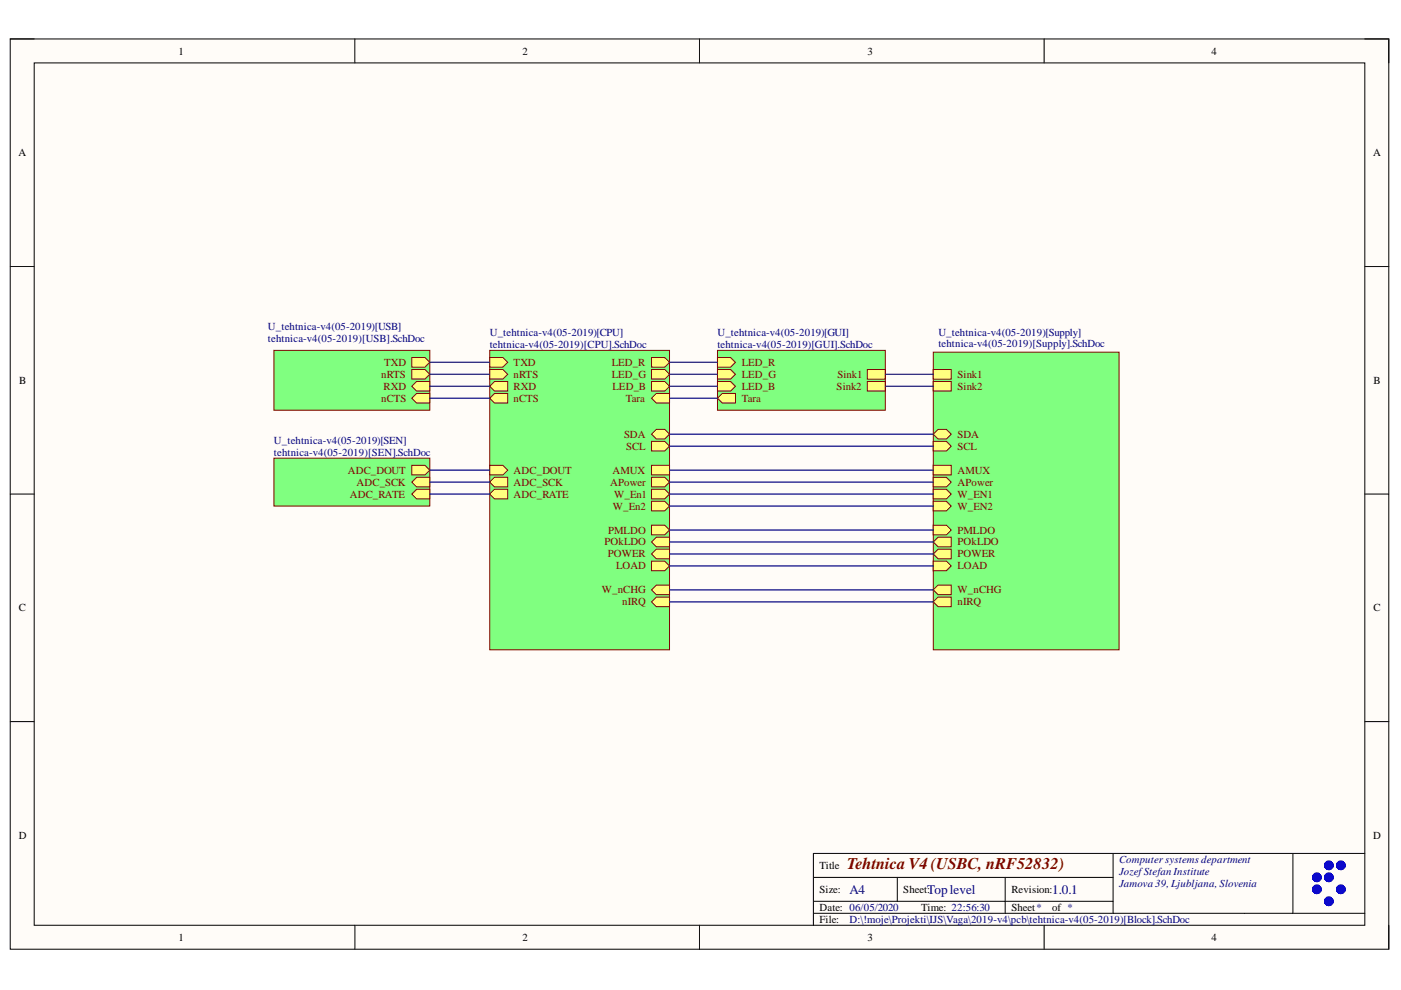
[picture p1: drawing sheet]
<svg xmlns="http://www.w3.org/2000/svg" width="297mm" height="210mm" viewBox="0 0 297 210" stroke-linecap="round" stroke-linejoin="round" font-family="sans-serif">
<path d="M2.2 8.3h292.3v193h-292.3z" fill-rule="evenodd" fill="#fffcf8"/>
<path d="M2.2 8.3h292.3v193h-292.3z" fill="none" stroke="#000" stroke-width=".21"/>
<path d="M7.3 13.3h282.1v182.9h-282.1z" fill-rule="evenodd" fill="#fffcf8"/>
<g fill="none" stroke="#000" stroke-width=".21">
<path d="M2.2 8.3h5.1M7.3 13.3h282.1v182.9h-282.1zM75.2 8.3v5M148.3 8.3v5M221.4 8.3v5M289.4 8.3h5.1v5M2.2 56.5h5.1M289.4 56.5h5.1M2.2 104.8h5.1M289.4 104.8h5.1M2.2 153h5.1M289.4 153h5.1"/>
<path d="M75.2 196.2v5.1M148.3 196.2v5.1M172.5 186h63.5M172.5 193.6h116.9M172.5 191.1h63.5M190.2 186v5.1M213.1 186v7.6M221.4 196.2v5.1M236 180.9v12.7M274.1 180.9v12.7M289.4 180.9h-116.9v15.3M294.5 196.2v5.1"/>
</g>
<g fill="none" stroke="#00f" stroke-width="1.3">
<circle cx="279.2" cy="186" r=".38"/>
<circle cx="279.2" cy="188.6" r=".38"/>
<circle cx="281.7" cy="191.1" r=".38"/>
<circle cx="281.7" cy="186" r=".38"/>
<circle cx="281.7" cy="183.5" r=".38"/>
<circle cx="284.3" cy="183.5" r=".38"/>
<circle cx="284.3" cy="188.6" r=".38"/>
</g>
<path d="M58.1 74.3h33v12.7h-33z" fill-rule="evenodd" fill="#80ff80"/>
<path d="M58.1 74.3h33v12.7h-33z" fill="none" stroke="#800000" stroke-width=".21"/>
<path d="M87.3 75.8h2.8l1 1-1 1h-2.8z" fill-rule="evenodd" fill="#ffff80"/>
<path d="M87.3 75.8h2.8l1 1-1 1h-2.8z" fill="none" stroke="#800000" stroke-width=".21"/>
<path d="M87.3 81.9l1-1h2.8v2h-2.8z" fill-rule="evenodd" fill="#ffff80"/>
<path d="M87.3 81.9l1-1h2.8v2h-2.8z" fill="none" stroke="#800000" stroke-width=".21"/>
<path d="M87.3 78.3h2.8l1 1.1-1 1h-2.8z" fill-rule="evenodd" fill="#ffff80"/>
<path d="M87.3 78.3h2.8l1 1.1-1 1h-2.8z" fill="none" stroke="#800000" stroke-width=".21"/>
<path d="M87.3 84.4l1-1h2.8v2.1h-2.8z" fill-rule="evenodd" fill="#ffff80"/>
<path d="M87.3 84.4l1-1h2.8v2.1h-2.8z" fill="none" stroke="#800000" stroke-width=".21"/>
<path d="M197.9 74.7h39.4v63.1h-39.4z" fill-rule="evenodd" fill="#80ff80"/>
<path d="M197.9 74.7h39.4v63.1h-39.4z" fill="none" stroke="#800000" stroke-width=".21"/>
<path d="M197.9 125.1l1-1h2.8v2h-2.8z" fill-rule="evenodd" fill="#ffff80"/>
<path d="M197.9 125.1l1-1h2.8v2h-2.8z" fill="none" stroke="#800000" stroke-width=".21"/>
<path d="M197.9 103.7h2.8l1 1.1-1 1h-2.8z" fill-rule="evenodd" fill="#ffff80"/>
<path d="M197.9 103.7h2.8l1 1.1-1 1h-2.8z" fill="none" stroke="#800000" stroke-width=".21"/>
<path d="M197.9 106.3h2.8l1 1-1 1h-2.8z" fill-rule="evenodd" fill="#ffff80"/>
<path d="M197.9 106.3h2.8l1 1-1 1h-2.8z" fill="none" stroke="#800000" stroke-width=".21"/>
<path d="M197.9 119h2.8l1 1-1 1h-2.8z" fill-rule="evenodd" fill="#ffff80"/>
<path d="M197.9 119h2.8l1 1-1 1h-2.8z" fill="none" stroke="#800000" stroke-width=".21"/>
<path d="M197.9 117.5l1-1.1h2.8v2.1h-2.8z" fill-rule="evenodd" fill="#ffff80"/>
<path d="M197.9 117.5l1-1.1h2.8v2.1h-2.8z" fill="none" stroke="#800000" stroke-width=".21"/>
<path d="M197.9 78.4h3.8v2h-3.8z" fill-rule="evenodd" fill="#ffff80"/>
<path d="M197.9 78.4h3.8v2h-3.8z" fill="none" stroke="#800000" stroke-width=".21"/>
<path d="M197.9 80.9h3.8v2h-3.8z" fill-rule="evenodd" fill="#ffff80"/>
<path d="M197.9 80.9h3.8v2h-3.8z" fill="none" stroke="#800000" stroke-width=".21"/>
<path d="M197.9 92.1l1-1.1h1.8l1 1.1-1 1h-1.8z" fill-rule="evenodd" fill="#ffff80"/>
<path d="M197.9 92.1l1-1.1h1.8l1 1.1-1 1h-1.8z" fill="none" stroke="#800000" stroke-width=".21"/>
<path d="M197.9 93.6h2.8l1 1-1 1h-2.8z" fill-rule="evenodd" fill="#ffff80"/>
<path d="M197.9 93.6h2.8l1 1-1 1h-2.8z" fill="none" stroke="#800000" stroke-width=".21"/>
<path d="M197.9 111.4h2.8l1 1-1 1h-2.8z" fill-rule="evenodd" fill="#ffff80"/>
<path d="M197.9 111.4h2.8l1 1-1 1h-2.8z" fill="none" stroke="#800000" stroke-width=".21"/>
<path d="M197.9 127.6l1-1h2.8v2h-2.8z" fill-rule="evenodd" fill="#ffff80"/>
<path d="M197.9 127.6l1-1h2.8v2h-2.8z" fill="none" stroke="#800000" stroke-width=".21"/>
<path d="M197.9 114.9l1-1h2.8v2h-2.8z" fill-rule="evenodd" fill="#ffff80"/>
<path d="M197.9 114.9l1-1h2.8v2h-2.8z" fill="none" stroke="#800000" stroke-width=".21"/>
<path d="M197.9 98.7h3.8v2h-3.8z" fill-rule="evenodd" fill="#ffff80"/>
<path d="M197.9 98.7h3.8v2h-3.8z" fill="none" stroke="#800000" stroke-width=".21"/>
<path d="M197.9 101.2h2.8l1 1-1 1h-2.8z" fill-rule="evenodd" fill="#ffff80"/>
<path d="M197.9 101.2h2.8l1 1-1 1h-2.8z" fill="none" stroke="#800000" stroke-width=".21"/>
<path d="M103.8 74.3h38.2v63.5h-38.2z" fill-rule="evenodd" fill="#80ff80"/>
<path d="M103.8 74.3h38.2v63.5h-38.2z" fill="none" stroke="#800000" stroke-width=".21"/>
<path d="M138.1 80.9h2.8l1.1 1-1.1 1h-2.8z" fill-rule="evenodd" fill="#ffff80"/>
<path d="M138.1 80.9h2.8l1.1 1-1.1 1h-2.8z" fill="none" stroke="#800000" stroke-width=".21"/>
<path d="M138.1 78.3h2.8l1.1 1.1-1.1 1h-2.8z" fill-rule="evenodd" fill="#ffff80"/>
<path d="M138.1 78.3h2.8l1.1 1.1-1.1 1h-2.8z" fill="none" stroke="#800000" stroke-width=".21"/>
<path d="M138.1 75.8h2.8l1.1 1-1.1 1h-2.8z" fill-rule="evenodd" fill="#ffff80"/>
<path d="M138.1 75.8h2.8l1.1 1-1.1 1h-2.8z" fill="none" stroke="#800000" stroke-width=".21"/>
<path d="M138.1 101.2h2.8l1.1 1-1.1 1h-2.8z" fill-rule="evenodd" fill="#ffff80"/>
<path d="M138.1 101.2h2.8l1.1 1-1.1 1h-2.8z" fill="none" stroke="#800000" stroke-width=".21"/>
<path d="M103.8 84.4l1-1h2.8v2.1h-2.8z" fill-rule="evenodd" fill="#ffff80"/>
<path d="M103.8 84.4l1-1h2.8v2.1h-2.8z" fill="none" stroke="#800000" stroke-width=".21"/>
<path d="M103.8 81.9l1-1h2.8v2h-2.8z" fill-rule="evenodd" fill="#ffff80"/>
<path d="M103.8 81.9l1-1h2.8v2h-2.8z" fill="none" stroke="#800000" stroke-width=".21"/>
<path d="M104.8 101.2h2.8v2h-2.8l-1-1z" fill-rule="evenodd" fill="#ffff80"/>
<path d="M104.8 101.2h2.8v2h-2.8l-1-1z" fill="none" stroke="#800000" stroke-width=".21"/>
<path d="M103.8 104.8l1-1.1h2.8v2.1h-2.8z" fill-rule="evenodd" fill="#ffff80"/>
<path d="M103.8 104.8l1-1.1h2.8v2.1h-2.8z" fill="none" stroke="#800000" stroke-width=".21"/>
<path d="M138.1 119h2.8l1.1 1-1.1 1h-2.8z" fill-rule="evenodd" fill="#ffff80"/>
<path d="M138.1 119h2.8l1.1 1-1.1 1h-2.8z" fill="none" stroke="#800000" stroke-width=".21"/>
<path d="M138.1 111.4h2.8l1.1 1-1.1 1h-2.8z" fill-rule="evenodd" fill="#ffff80"/>
<path d="M138.1 111.4h2.8l1.1 1-1.1 1h-2.8z" fill="none" stroke="#800000" stroke-width=".21"/>
<path d="M138.1 103.7h2.8l1.1 1.1-1.1 1h-2.8z" fill-rule="evenodd" fill="#ffff80"/>
<path d="M138.1 103.7h2.8l1.1 1.1-1.1 1h-2.8z" fill="none" stroke="#800000" stroke-width=".21"/>
<path d="M138.1 106.3h2.8l1.1 1-1.1 1h-2.8z" fill-rule="evenodd" fill="#ffff80"/>
<path d="M138.1 106.3h2.8l1.1 1-1.1 1h-2.8z" fill="none" stroke="#800000" stroke-width=".21"/>
<path d="M138.1 98.7h3.9v2h-3.9z" fill-rule="evenodd" fill="#ffff80"/>
<path d="M138.1 98.7h3.9v2h-3.9z" fill="none" stroke="#800000" stroke-width=".21"/>
<path d="M103.8 78.3h2.8l1 1.1-1 1h-2.8z" fill-rule="evenodd" fill="#ffff80"/>
<path d="M103.8 78.3h2.8l1 1.1-1 1h-2.8z" fill="none" stroke="#800000" stroke-width=".21"/>
<path d="M103.8 75.8h2.8l1 1-1 1h-2.8z" fill-rule="evenodd" fill="#ffff80"/>
<path d="M103.8 75.8h2.8l1 1-1 1h-2.8z" fill="none" stroke="#800000" stroke-width=".21"/>
<path d="M103.8 98.7h2.8l1 1-1 1h-2.8z" fill-rule="evenodd" fill="#ffff80"/>
<path d="M103.8 98.7h2.8l1 1-1 1h-2.8z" fill="none" stroke="#800000" stroke-width=".21"/>
<path d="M138.1 84.4l1.1-1h2.8v2.1h-2.8z" fill-rule="evenodd" fill="#ffff80"/>
<path d="M138.1 84.4l1.1-1h2.8v2.1h-2.8z" fill="none" stroke="#800000" stroke-width=".21"/>
<path d="M138.1 117.5l1.1-1.1h2.8v2.1h-2.8z" fill-rule="evenodd" fill="#ffff80"/>
<path d="M138.1 117.5l1.1-1.1h2.8v2.1h-2.8z" fill="none" stroke="#800000" stroke-width=".21"/>
<path d="M138.1 114.9l1.1-1h2.8v2h-2.8z" fill-rule="evenodd" fill="#ffff80"/>
<path d="M138.1 114.9l1.1-1h2.8v2h-2.8z" fill="none" stroke="#800000" stroke-width=".21"/>
<path d="M138.1 127.6l1.1-1h2.8v2h-2.8z" fill-rule="evenodd" fill="#ffff80"/>
<path d="M138.1 127.6l1.1-1h2.8v2h-2.8z" fill="none" stroke="#800000" stroke-width=".21"/>
<path d="M138.1 125.1l1.1-1h2.8v2h-2.8z" fill-rule="evenodd" fill="#ffff80"/>
<path d="M138.1 125.1l1.1-1h2.8v2h-2.8z" fill="none" stroke="#800000" stroke-width=".21"/>
<path d="M139.2 91h1.7l1.1 1.1-1.1 1h-1.7l-1.1-1z" fill-rule="evenodd" fill="#ffff80"/>
<path d="M139.2 91h1.7l1.1 1.1-1.1 1h-1.7l-1.1-1z" fill="none" stroke="#800000" stroke-width=".21"/>
<path d="M138.1 93.6h2.8l1.1 1-1.1 1h-2.8z" fill-rule="evenodd" fill="#ffff80"/>
<path d="M138.1 93.6h2.8l1.1 1-1.1 1h-2.8z" fill="none" stroke="#800000" stroke-width=".21"/>
<path d="M152.1 74.3h35.6v12.7h-35.6z" fill-rule="evenodd" fill="#80ff80"/>
<path d="M152.1 74.3h35.6v12.7h-35.6z" fill="none" stroke="#800000" stroke-width=".21"/>
<path d="M152.1 84.4l1-1h2.8v2.1h-2.8z" fill-rule="evenodd" fill="#ffff80"/>
<path d="M152.1 84.4l1-1h2.8v2.1h-2.8z" fill="none" stroke="#800000" stroke-width=".21"/>
<path d="M152.1 75.8h2.8l1 1-1 1h-2.8z" fill-rule="evenodd" fill="#ffff80"/>
<path d="M152.1 75.8h2.8l1 1-1 1h-2.8z" fill="none" stroke="#800000" stroke-width=".21"/>
<path d="M152.1 78.3h2.8l1 1.1-1 1h-2.8z" fill-rule="evenodd" fill="#ffff80"/>
<path d="M152.1 78.3h2.8l1 1.1-1 1h-2.8z" fill="none" stroke="#800000" stroke-width=".21"/>
<path d="M152.1 80.9h2.8l1 1-1 1h-2.8z" fill-rule="evenodd" fill="#ffff80"/>
<path d="M152.1 80.9h2.8l1 1-1 1h-2.8z" fill="none" stroke="#800000" stroke-width=".21"/>
<path d="M183.9 78.4h3.8v2h-3.8z" fill-rule="evenodd" fill="#ffff80"/>
<path d="M183.9 78.4h3.8v2h-3.8z" fill="none" stroke="#800000" stroke-width=".21"/>
<path d="M183.9 80.9h3.8v2h-3.8z" fill-rule="evenodd" fill="#ffff80"/>
<path d="M183.9 80.9h3.8v2h-3.8z" fill="none" stroke="#800000" stroke-width=".21"/>
<path d="M58.1 97.1h33v10.2h-33z" fill-rule="evenodd" fill="#80ff80"/>
<path d="M58.1 97.1h33v10.2h-33z" fill="none" stroke="#800000" stroke-width=".21"/>
<path d="M87.3 104.8l1-1.1h2.8v2.1h-2.8z" fill-rule="evenodd" fill="#ffff80"/>
<path d="M87.3 104.8l1-1.1h2.8v2.1h-2.8z" fill="none" stroke="#800000" stroke-width=".21"/>
<path d="M87.3 98.7h2.8l1 1-1 1h-2.8z" fill-rule="evenodd" fill="#ffff80"/>
<path d="M87.3 98.7h2.8l1 1-1 1h-2.8z" fill="none" stroke="#800000" stroke-width=".21"/>
<path d="M88.3 101.2h2.8v2h-2.8l-1-1z" fill-rule="evenodd" fill="#ffff80"/>
<path d="M88.3 101.2h2.8v2h-2.8l-1-1z" fill="none" stroke="#800000" stroke-width=".21"/>
<g fill="none" stroke="#000080" stroke-width=".25">
<path d="M91.1 79.4h12.7M91.1 76.8h12.7M142 79.4h10.1M142 76.8h10.1M187.7 79.4h10.2M91.1 84.4h12.7M91.1 81.9h12.7M91.1 99.7h12.7M142 84.4h10.1M142 81.9h10.1M142 99.7h55.9M142 92.1h55.9"/>
<path d="M142 94.6h55.9M187.7 81.9h10.2M91.1 102.2h12.7M91.1 104.8h12.7M142 102.2h55.9M142 104.8h55.9M142 107.3h55.9M142 112.4h55.9M142 114.9h55.9M142 117.5h55.9M142 120h55.9M142 125.1h55.9"/>
<path d="M142 127.6h55.9"/>
</g>
<text font-size="3.5" fill="#800000" x="179.6" y="184.3">Tehtnica V4 (USBC, nRF52832)</text>
<g font-size="2.8" fill="#000080">
<text x="180.1" y="189.5">A4</text>
<text x="196.6" y="189.5">Toplevel</text>
<text x="223" y="189.5">1.0.1</text>
</g>
<g font-size="2.3">
<text x="37.9" y="11.6">1</text>
<text x="110.8" y="11.6">2</text>
<text x="183.9" y="11.6">3</text>
<text x="256.9" y="11.6">4</text>
<text x="3.9" y="33.1">A</text>
<text x="291.1" y="33.1">A</text>
<text x="4.1" y="81.4">B</text>
<text x="291.2" y="81.4">B</text>
<text x="4" y="129.6">C</text>
<text x="291.2" y="129.6">C</text>
<text x="4" y="177.8">D</text>
<text x="291.1" y="177.8">D</text>
<text x="173.8" y="184.3">Title</text>
<text x="173.8" y="189.3">Size:</text>
<text x="191.5" y="189.3">Sheet:</text>
<text x="214.4" y="189.3">Revision:</text>
<text x="173.8" y="193.1">Date: 06/05/2020</text>
<text x="173.8" y="195.7">File:</text>
<text x="195.3" y="193.1">Time: 22:56:30</text>
<text x="214.4" y="193.1">Sheet*</text>
<text x="223" y="193.1">of *</text>
<text x="37.9" y="199.5">1</text>
<text x="110.8" y="199.5">2</text>
<text x="183.9" y="199.5">3</text>
<text x="256.9" y="199.5">4</text>
</g>
<g font-size="2.3" fill="#000080">
<text x="56.8" y="69.9">U_tehtnica-v4(05-2019)[USB]</text>
<text x="103.8" y="71.2">U_tehtnica-v4(05-2019)[CPU]</text>
<text x="152.1" y="71.2">U_tehtnica-v4(05-2019)[GUI]</text>
<text x="198.9" y="71.2">U_tehtnica-v4(05-2019)[Supply]</text>
<text x="56.8" y="72.5">tehtnica-v4(05-2019)[USB].SchDoc</text>
<text x="103.8" y="73.7">tehtnica-v4(05-2019)[CPU].SchDoc</text>
<text x="152.1" y="73.7">tehtnica-v4(05-2019)[GUI].SchDoc</text>
<text x="198.9" y="73.5">tehtnica-v4(05-2019)[Supply].SchDoc</text>
<text x="58.1" y="94.1">U_tehtnica-v4(05-2019)[SEN]</text>
<text x="58.1" y="96.6">tehtnica-v4(05-2019)[SEN].SchDoc</text>
<text x="237.3" y="183">Computer systems department</text>
<text x="237.3" y="185.5">JozefStefan Institute</text>
<text x="237.3" y="188.1">Jamova 39, Ljubljana, Slovenia</text>
<text x="180.1" y="195.7">D:\!moje\Projekti\IJS\Vaga\2019-v4\pcb\tehtnica-v4(05-2019)[Block].SchDoc</text>
</g>
<g font-size="2.3" fill="#800000">
<text x="81.4" y="77.5">TXD</text>
<text x="108.9" y="77.5">TXD</text>
<text x="129.7" y="77.5">LED_R</text>
<text x="157.3" y="77.5">LED_R</text>
<text x="80.8" y="80.1">nRTS</text>
<text x="81.3" y="82.6">RXD</text>
<text x="108.9" y="82.6">RXD</text>
<text x="108.9" y="80.1">nRTS</text>
<text x="129.7" y="80.1">LED_G</text>
<text x="129.9" y="82.6">LED_B</text>
<text x="157.3" y="80.1">LED_G</text>
<text x="157.3" y="82.6">LED_B</text>
<text x="177.4" y="82.6">Sink2</text>
<text x="177.6" y="80.1">Sink1</text>
<text x="203" y="80.1">Sink1</text>
<text x="203" y="82.6">Sink2</text>
<text x="80.8" y="85.2">nCTS</text>
<text x="108.9" y="85.2">nCTS</text>
<text x="132.7" y="85.2">Tara</text>
<text x="157.3" y="85.2">Tara</text>
<text x="132.3" y="92.8">SDA</text>
<text x="132.7" y="95.4">SCL</text>
<text x="203" y="92.8">SDA</text>
<text x="203" y="95.4">SCL</text>
<text x="73.7" y="100.4">ADC_DOUT</text>
<text x="108.9" y="100.4">ADC_DOUT</text>
<text x="129.9" y="100.4">AMUX</text>
<text x="203" y="100.4">AMUX</text>
<text x="74.2" y="105.5">ADC_RATE</text>
<text x="75.6" y="103">ADC_SCK</text>
<text x="108.9" y="103">ADC_SCK</text>
<text x="108.9" y="105.5">ADC_RATE</text>
<text x="129.4" y="103">APower</text>
<text x="130.2" y="105.5">W_En1</text>
<text x="203" y="105.5">W_EN1</text>
<text x="203" y="103">APower</text>
<text x="128.9" y="113.1">PMLDO</text>
<text x="130" y="108">W_En2</text>
<text x="203" y="108">W_EN2</text>
<text x="203" y="113.1">PMLDO</text>
<text x="128.2" y="115.7">POkLDO</text>
<text x="128.9" y="118.2">POWER</text>
<text x="203" y="118.2">POWER</text>
<text x="203" y="115.7">POkLDO</text>
<text x="127.6" y="125.8">W_nCHG</text>
<text x="130.6" y="120.7">LOAD</text>
<text x="203" y="125.8">W_nCHG</text>
<text x="203" y="120.7">LOAD</text>
<text x="131.9" y="128.3">nIRQ</text>
<text x="203" y="128.3">nIRQ</text>
</g>
</svg>
